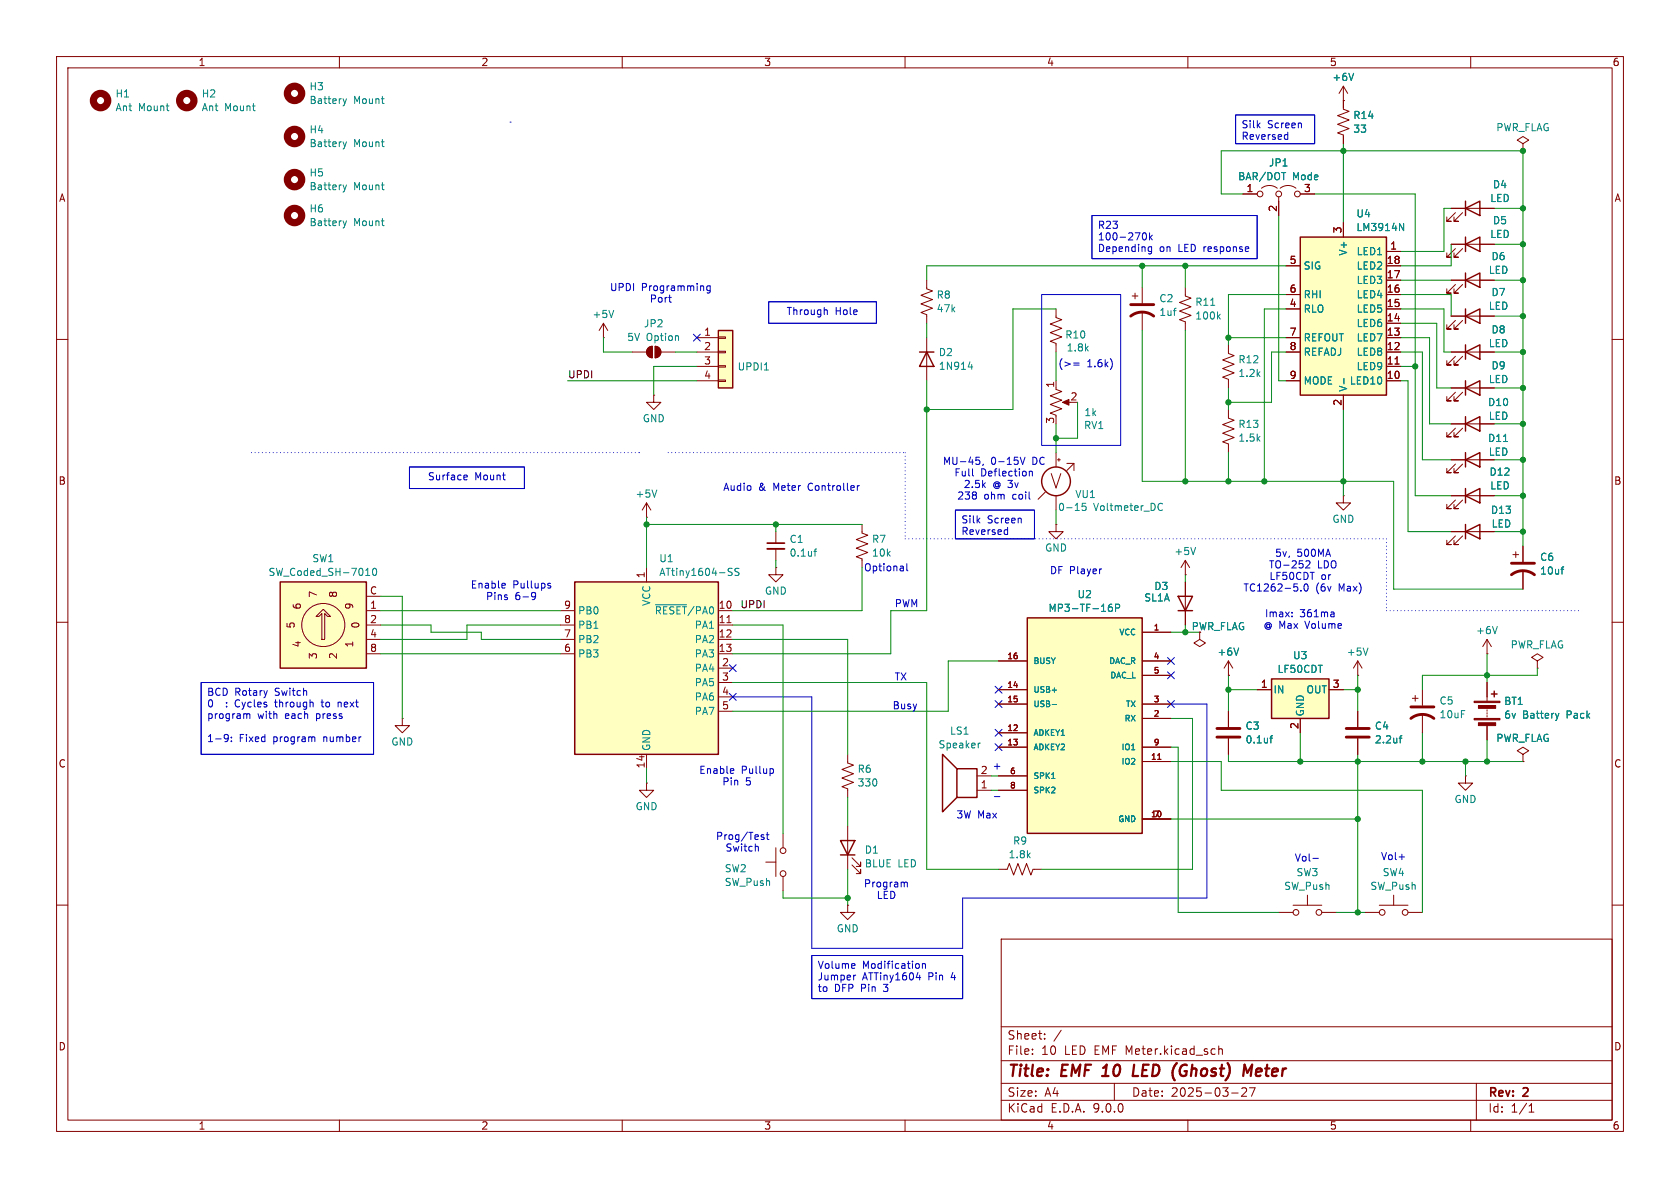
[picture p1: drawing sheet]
<svg xmlns="http://www.w3.org/2000/svg" width="297mm" height="210mm" viewBox="0 0 297 210" stroke-linecap="round" stroke-linejoin="round" font-family="sans-serif">
<g fill="none" stroke="#840000" stroke-width=".18">
<path d="M10 10h277v190h-277zM12 12h273v186h-273zM60 10v2M110 10v2M160 10v2M210 10v2M260 10v2M186.7 54.6v1.5l1 .4-2 .8 2 .7-2 .8 2 .8-2 .7 1 .4v1.5M10 60h2M186.7 68.8l1 .4-2 .8 2 .7-2 .8 2 .8-2 .7 1 .4v.3M186.7 67.3v1.3M188.2 71.1h1"/>
<path d="M285 60h2M267.5 98h1M268 97.5v1.1M269.2 96.5v2.8M10 110h2M240 119.4h.1M240 116.8l-.7 1.3M240 116.8l.8 1.3M240 116.8v2.6M269.2 100.8v3.3M285 110h2M10 160h2"/>
<path d="M177 166h108v32h-108zM285 160h2M60 198v2M110 198v2M160 198v2M177 194.5h108M177 191.5h108M177 187.5h108M177 181.5h108M182.5 186.3v.1M182.5 185.5v.1M184.7 183.6v.1"/>
<path d="M184.7 182.8v.1M187.6 182.1l-1.3 2M197 191.5v3M210 198v2M215.5 184.9v1.5M215.5 185.5l.2-.1 .3 .1 .1 .9M217.7 193.2h1.2M220.3 192.4v.5l-.8 .9h.9M220.9 192.3h1l-.7 1.5M260 198v2M261 191.5v6.5M270.3 196.6h.9"/>
<path d="M270.3 195.5l.4-.4v1.5"/>
</g>
<path d="M200.5 188.2l-.2 2h.9M208.1 187.9l-.1 .1M208.6 189.7l.2 .4 .3 .1M209.1 188.3l-.5 .8M220.5 189.6l.9-1.4-.3 2M222.4 188.9l-.3 .3-.1 .7 .3 .3h.3M223 189.4l-.9 .1" fill="none" stroke="#840000" stroke-width=".4"/>
<path d="M267.2 99.6h4.1M267.2 101.6a3.3 3.3 0 0 1 4.1 0" fill="none" stroke="#840000" stroke-width=".51"/>
<path d="M241.8 114.6l-.4 1.2M276 100.6h.4M276.4 100.2l-.2 .1" fill="none" stroke="#008484" stroke-width=".18"/>
<path d="M187.8 71.1l1.2-.5v1z" fill="#840000" stroke="#840000" stroke-width=".18"/>
<path d="M229.9 41.9h15.2v28h-15.2z" fill="#ffffc2"/>
<path d="M229.9 41.9h15.2v28h-15.2zM169.2 135.9h3.5v5.1h-3.5zM169.2 135.9l-2.6-2.5v10.1l2.6-2.5" fill="none" stroke="#840000" stroke-width=".25"/>
<g fill="none" stroke="#840000" stroke-width=".18">
<path d="M237.5 39.4v2.5M227.3 47h2.6M227.3 52.1h2.6M227.3 54.6h2.6M227.3 59.7h2.6M245.1 47h2.5M245.1 52.1h2.5M245.1 54.6h2.5M245.1 59.7h2.5M245.1 44.5h2.5M245.1 49.5h2.5M245.1 57.2h2.5"/>
<path d="M227.3 62.2h2.6M227.3 67.3h2.6M237.5 69.9v2.5M245.1 62.2h2.5M245.1 67.3h2.5M245.1 64.8h2.5M246.6 64.4h.7M172.7 139.7h2.6M172.7 137.2h2.6M176.5 153.7h1.6l.3-1 .8 2 .8-2 .7 2 .8-2 .7 2 .4-1h1.5"/>
</g>
<path d="M247.4 39.5l.7 1.3v-1.3M237.6 66.9v1M173.3 131.4l-.3 .1" fill="none" stroke="#008484" stroke-width=".18"/>
<path d="M127 58.4h2.5v10.2h-2.5z" fill="#ffffc2"/>
<path d="M259.1 36.8l2.5-1.2v2.5zM259.1 35.6v2.5M127 58.4h2.5v10.2h-2.5z" fill="none" stroke="#840000" stroke-width=".25"/>
<g fill="none" stroke="#840000" stroke-width=".18">
<path d="M237.5 17.8v1.5l1 .4-2 .7 2 .8-2 .8 2 .7-2 .8 1 .4v1.5M256.5 36.8h7.7M257.3 37.6l-1.5 1.5h.7h-.7v-.7M258.6 37.6l-1.6 1.5h.8h-.8v-.7M123.2 59.7h3.8M127 59.6h1.3v.2h-1.3zM200.2 52.3h1M200.7 51.8v1M201.9 50.8v2.8M201.9 55.1v3.3M123.2 62.2h3.8M123.2 64.8h3.8"/>
<path d="M123.2 67.3h3.8M127 62.1h1.3v.3h-1.3zM127 64.6h1.3v.3h-1.3zM127 67.2h1.3v.2h-1.3zM217.2 61v1.5l1 .4-2 .7 2 .8-2 .8 2 .7-2 .8 1 .4v1.5M217.2 125.7v2.8M217.2 130.6v2.8M240 125.7v2.8M240 130.6v2.8M246.4 158.2v1.8M241.3 161.3h2.5M243.8 160h5.1"/>
<path d="M248.9 161.3h2.6"/>
<circle cx="244.3" cy="161.3" r=".51"/>
<circle cx="248.4" cy="161.3" r=".51"/>
</g>
<path d="M60.6 39l.4 .9M61 39.9l-.2 .4M61.3 39l-.3 .9M207.4 54.9h.5M207.8 54.5h.1M135.1 65.4h.8M224.5 130.5h.5M225 130.1l-.3 .1v1.1M247.4 130.5h.4M247.8 130.1l-.3 .1v1.1" fill="none" stroke="#008484" stroke-width=".18"/>
<path d="M199.9 55.9a3.3 3.3 0 0 1 4.1 0M199.9 53.8h4.1M215.1 128.8h4.1M215.1 130.3h4.1M238 128.8h4.1M238 130.3h4.1" fill="none" stroke="#840000" stroke-width=".51"/>
<circle cx="52.1" cy="38.1" r="1.27" fill="none" stroke="#840000" stroke-width="1.3"/>
<path d="M224.8 120h10.1v7h-10.1z" fill="#ffffc2"/>
<path d="M259.1 68.6l2.5-1.3v2.6zM259.1 67.3v2.6M224.8 120h10.1v7h-10.1zM263.7 122.7h1M264.2 122.2v1M148.6 148.6h2.5l-1.2 2.5zM148.6 151.1h2.5" fill="none" stroke="#840000" stroke-width=".25"/>
<g fill="none" stroke="#840000" stroke-width=".18">
<path d="M237.5 17.8h.1M237.5 15.2l-.8 1.3M237.5 15.2l.8 1.3M237.5 15.2v2.6M219.7 34.3h2.5M223 33.3a2.26 2.26 0 0 1 2.8 0M226.1 34.8v3.3M226.3 33.3a2.26 2.26 0 0 1 2.8 0M229.9 34.3h2.5M106.7 59.7h.1M106.7 57.2l-.8 1.2M106.7 57.2l.7 1.2"/>
<path d="M106.7 57.2v2.5M209.5 50.8v1.5l1.1 .4-2.1 .8 2.1 .7-2.1 .8 2.1 .8-2.1 .7 1 .4v1.5M111.8 62.2h2.5M114.6 61.5l.7-.3v2a1.02 1.02 0 0 1-.9-.6 1.02 1.02 0 0 1 .2-1.1zM115.8 61.2a1.02 1.02 0 0 1 1 1 1.02 1.02 0 0 1-1 1zM116.8 62.2h2.6M256.5 68.6h7.7M257.3 69.3l-1.5 1.6h.7h-.7v-.8M258.6 69.3l-1.6 1.6h.8h-.8v-.8M152.4 92.7v1.5l1 .4-2 .8 2 .7-2 .8 2 .8-2 .7 1 .4v1.5M212.1 111.8v1.2l1 .7-1 .6-1-.6 1-.7M217.2 119.4h.1"/>
<path d="M217.2 116.8l-.8 1.3M217.2 116.8l.7 1.3M217.2 116.8v2.6M262.9 115.6h.1M262.9 113v2.6M262.9 113l-.8 1.3M262.9 113l.8 1.3M271.8 116.8l1-.6-1-.6-1 .6 1 .6v1.3M271.8 118.1h.1M149.9 133.4v1.5l1 .4-2.1 .7 2.1 .8-2.1 .7 2.1 .8-2.1 .8 1.1 .3v1.6M222.2 121.9h2.6M229.9 127v2.5"/>
<path d="M234.9 121.9h2.6M249.7 123.4h1M250.2 122.9v1.1M251.5 121.9v2.8M251.5 126.2v3.3M259.1 137.2v1.2h1.2l-1.2 1.3-1.3-1.3h1.3M259.1 137.2h.1M262.9 120.7v3.3M262.9 125.5v.2M262.9 126v.2M262.9 126.5v.2M262.9 128.3v2.5"/>
<path d="M269.2 133.4l1.1-.7-1.1-.6-1 .6 1 .7v1.2M269.2 134.6h.1M149.9 146.1v7.6M150.6 152.9l1.5 1.5v-.7v.7h-.7M150.6 151.6l1.5 1.6v-.8v.8h-.7M231.1 158.2v1.8M149.9 160v1.3h1.2l-1.2 1.3-1.3-1.3h1.3M149.9 160h.1M226.1 161.3h2.5M228.6 160h5.1M233.7 161.3h2.5"/>
<circle cx="222.8" cy="34.3" r=".51"/>
<circle cx="226.1" cy="34.3" r=".51"/>
<circle cx="229.4" cy="34.3" r=".51"/>
<circle cx="229.1" cy="161.3" r=".51"/>
<circle cx="233.2" cy="161.3" r=".51"/>
</g>
<path d="M239.3 13l-.4 1.2M60.6 32.7l.4 .8M61 33.5l-.2 .4M61.3 32.7l-.3 .8M226.6 30.5h.7M108.5 54.9l-.4 1.2M214 54h.8M215.4 55.9l.3 .5M215.7 55.6l-.5 .4M219 114.6l-.4 1.2M264.7 110.7l-.4 1.3M275.6 126.1l-.3 .9" fill="none" stroke="#008484" stroke-width=".18"/>
<circle cx="52.1" cy="31.7" r="1.27" fill="none" stroke="#840000" stroke-width="1.3"/>
<g fill="#840000" stroke="#840000" stroke-width=".18">
<path d="M114.6 61.5l.7-.3v2a1.02 1.02 0 0 1-.9-.6 1.02 1.02 0 0 1 .2-1.1z"/>
<path d="M115.8 61.2a1.02 1.02 0 0 1 1 1 1.02 1.02 0 0 1-1 1z"/>
<path d="M260.6 124h4.6v.2h-4.6z"/>
<path d="M260.6 127h4.6v.3h-4.6z"/>
<path d="M261.4 124.7h3v.5h-3z"/>
<path d="M261.4 127.8h3v.5h-3z"/>
</g>
<path d="M249.4 127a3.3 3.3 0 0 1 4.1 0M249.4 125h4.1" fill="none" stroke="#840000" stroke-width=".51"/>
<path d="M181.6 109.2h20.3v38.1h-20.3z" fill="#ffffc2"/>
<g fill="none" stroke="#840000" stroke-width=".25">
<path d="M259.1 55.9l2.5-1.3v2.6zM259.1 49.5l2.5-1.2v2.5zM259.1 43.2l2.5-1.3v2.6zM259.1 41.9v2.6M259.1 48.3v2.5M259.1 54.6v2.6M162.6 62.2h2.5M163.8 62.2l1.3 2.6h-2.5zM259.1 62.2l2.5-1.2v2.5zM259.1 74.9l2.5-1.2v2.5zM259.1 61v2.5M259.1 73.7v2.5"/>
<path d="M259.1 94l2.5-1.3v2.6zM259.1 87.6l2.5-1.2v2.5zM259.1 81.3l2.5-1.3v2.6zM259.1 80v2.6M259.1 86.4v2.5M259.1 92.7v2.6M181.6 109.2h20.3v38.1h-20.3zM208.3 105.4h2.5l-1.3 2.6zM208.3 108h2.5"/>
<circle cx="186.7" cy="85.1" r="2.54"/>
</g>
<g fill="none" stroke="#840000" stroke-width=".18">
<path d="M269.2 25.4l1.1-.6-1.1-.7-1 .7 1 .6v1.3M269.2 26.7h.1M163.8 49.5v1.6l1 .3-2 .8 2 .8-2 .7 2 .8-2 .7 1 .4v1.6M163.8 59.7v7.6M256.5 55.9h7.7M256.5 49.5h7.7M256.5 43.2h7.7M257.3 56.6l-1.5 1.6h.7h-.7v-.8M257.3 50.3l-1.5 1.5h.7h-.7v-.7M257.3 43.9l-1.5 1.6h.7h-.7v-.8M258.6 56.6l-1.6 1.6h.8h-.8v-.8M258.6 50.3l-1.6 1.5h.8h-.8v-.7"/>
<path d="M258.6 43.9l-1.6 1.6h.8h-.8v-.8M217.2 72.4v1.5l1 .4-2 .8 2 .7-2 .8 2 .7-2 .8 1 .4v1.5M256.5 62.2h7.7M256.5 74.9h7.7M257.3 63l-1.5 1.5h.7h-.7v-.7M257.3 75.7l-1.5 1.5h.7h-.7v-.7M258.6 63l-1.6 1.5h.8h-.8v-.7M258.6 75.7l-1.6 1.5h.8h-.8v-.7M137.2 94v2M137.2 97v2.1M184.8 87l-1.3 1.3M186.7 92.7v1.3h1.3l-1.3 1.3-1.3-1.3h1.3"/>
<path d="M186.7 92.7h.1M186.7 80v2.6M186.7 87.6v2.6M186.9 81.3h.6M187.2 81v.5M188.6 81.9h1.3v1.3M189.9 81.9l-1.3 1.3M209.5 99.1v2.5M209.5 99.1l-.7 1.2M209.5 99.1l.8 1.2M237.5 87.6v1.3h1.3l-1.3 1.3-1.3-1.3h1.3M237.5 87.6h.1"/>
<path d="M256.5 81.3h7.7M256.5 94h7.7M256.5 87.6h7.7M257.3 94.7l-1.5 1.6h.7h-.7v-.8M257.3 88.4l-1.5 1.5h.7h-.7v-.7M257.3 82l-1.5 1.6h.7h-.7v-.8M258.6 94.7l-1.6 1.6h.8h-.8v-.8M258.6 88.4l-1.6 1.5h.8h-.8v-.7M258.6 82l-1.6 1.6h.8h-.8v-.8M137.2 100.3v1.3h1.2l-1.2 1.3-1.3-1.3h1.3M137.2 100.3h.1M176.5 116.8h5.1"/>
<path d="M201.9 116.8h5.1M201.9 111.8h5.1M201.9 119.4h5.1M209.5 101.6h.1M209.5 102.9v7.6M114.3 138.4v1.3h1.3l-1.3 1.3-1.3-1.3h1.3M114.3 138.4h.1M176.5 121.9h5.1M176.5 124.5h5.1M176.5 129.5h5.1M176.5 132.1h5.1M176.5 137.2h5.1"/>
<path d="M176.5 139.7h5.1M201.9 124.5h5.1M201.9 132.1h5.1M201.9 127h5.1M201.9 134.6h5.1M204.7 134.2h.5M135.4 152.4h1.8M137.2 149.9v5M138.4 147.3v2.6M138.4 154.9v2.6M201.9 144.8h5.1"/>
<circle cx="138.4" cy="154.4" r=".51"/>
<circle cx="138.4" cy="150.4" r=".51"/>
</g>
<g fill="none" stroke="#008484" stroke-width=".18">
<path d="M171.2 64.9h.8M171.8 64.4v.9M265.8 78h.7M143.9 97.5h.5M144.4 97l-.3 .2v1.1M192 89h-.7v.6l.2-.1h.4l.1 .2v.4l-.2 .1-.5-.1M205 89h.3l.2 .1M205.5 90.1l-.2 .1h-.3M211.4 96.8l-.5 1.2M196.5 106.8l-.3 .1a.86 .86 0 0 0 0 1.2l.4-.1 .1-.5-.3-.2-.3 .1-.2 .1M197.2 107.5l.6-.1 .1-.2v-.3l-.7-.1v1.3M185.9 137.6h.6"/>
<path d="M186 124.5h.8"/>
</g>
<path d="M135.6 96h3.1" fill="none" stroke="#840000" stroke-width=".3"/>
<path d="M135.6 97h3.1" fill="none" stroke="#840000" stroke-width=".33"/>
<path d="M49.5 102.9h15.3v15.2h-15.3z" fill="#ffffc2"/>
<g fill="none" stroke="#840000" stroke-width=".18">
<path d="M55.9 109l1.2-1.3 1.3 1.3h-.5l-.5-.5v4.5h-.5v-4.5l-.5 .5zM64.8 105.4h2.5M64.8 108h2.5M64.8 110.5h2.5M64.8 113h2.5M64.8 115.6h2.5M71.1 127v1.3h1.3l-1.3 1.2-1.3-1.2h1.3M71.1 127h.1"/>
<circle cx="57.1" cy="110.5" r="3.8"/>
</g>
<path d="M49.5 102.9h15.3v15.2h-15.3z" fill="none" stroke="#840000" stroke-width=".25"/>
<path d="M64.6 101.7h.8M64.9 100.6l.1-.1v1.2M66 100.5h.2a.68 .68 0 0 1 .4 .6 .68 .68 0 0 1-.4 .6 .84 .84 0 0 1-.2-1.2z" fill="none" stroke="#008484" stroke-width=".18"/>
<path d="M101.6 102.9h25.4v30.5h-25.4z" fill="#ffffc2"/>
<path d="M101.6 102.9h25.4v30.5h-25.4z" fill="none" stroke="#840000" stroke-width=".25"/>
<g fill="none" stroke="#840000" stroke-width=".18">
<path d="M237.5 17.8h.1M237.5 17.8v1.3M219.7 34.3h2.5M226.1 35.6v2.5M229.9 34.3h2.5M237.5 24.1v1.3M237.5 39.4v2.5M256.5 36.8h2.6M261.6 36.8h2.6M227.3 47h2.6M227.3 52.1h2.6M227.3 54.6h2.6"/>
<path d="M227.3 59.7h2.6M245.1 49.5h2.5M245.1 47h2.5M245.1 52.1h2.5M245.1 54.6h2.5M245.1 59.7h2.5M245.1 44.5h2.5M245.1 57.2h2.5M256.5 55.9h2.6M256.5 49.5h2.6M256.5 43.2h2.6M261.6 55.9h2.6"/>
<path d="M261.6 49.5h2.6M261.6 43.2h2.6M115.6 69.9v1.2h1.2l-1.2 1.3-1.3-1.3h1.3M115.6 69.9h.1M227.3 62.2h2.6M227.3 67.3h2.6M237.5 69.9v2.5M245.1 62.2h2.5M245.1 67.3h2.5M245.1 64.8h2.5M246.6 64.4h.7M256.5 68.6h2.6"/>
<path d="M256.5 74.9h2.6M256.5 62.2h2.6M261.6 68.6h2.6M261.6 74.9h2.6M261.6 62.2h2.6M114.3 91.4h.1M114.3 88.9v2.5M114.3 88.9l-.8 1.3M114.3 88.9l.8 1.3M256.5 94h2.6M256.5 87.6h2.6M256.5 81.3h2.6"/>
<path d="M261.6 94h2.6M261.6 87.6h2.6M261.6 81.3h2.6M269.2 96.5v2.8M99.1 108h2.5M99.1 110.5h2.5M99.1 113h2.5M99.1 115.6h2.5M114.3 100.3v2.6M127 108h2.5M127 110.5h2.5M127 113h2.5"/>
<path d="M127 115.6h2.5M127 118.1h2.5M128.5 110.1h.7M176.5 116.8h5.1M201.9 116.8h5.1M201.9 111.8h5.1M201.9 119.4h5.1M209.5 102.9v2.5M209.5 108v2.5M217.2 119.4h.1M269.2 100.8v3.3M114.3 133.4v2.5"/>
<path d="M127 120.7h2.5M127 123.2h2.5M127 125.7h2.5M176.5 121.9h5.1M176.5 124.5h5.1M176.5 129.5h5.1M176.5 132.1h5.1M176.5 137.2h5.1M176.5 139.7h5.1M201.9 124.5h5.1M201.9 132.1h5.1M201.9 127h5.1"/>
<path d="M201.9 134.6h5.1M204.7 134.2h.5M217.2 125.7v2.8M217.2 130.6v2.8M222.2 121.9h2.6M229.9 127v2.5M234.9 121.9h2.6M240 125.7v2.8M240 130.6v2.8M262.9 120.7v2.5M262.9 128.3v2.5M269.2 134.6h.1"/>
<path d="M201.9 144.8h5.1"/>
</g>
<g fill="none" stroke="#008484" stroke-width=".18">
<path d="M60.6 17.5l.4 .8M61 18.3l-.2 .4M61.3 17.5l-.3 .8M239.3 13l-.4 1.2M60.6 25.1l.4 .8M61 25.9l-.2 .4M61.3 25.1l-.3 .8M226.6 30.5h.7M247.4 39.5l.7 1.3v-1.3M237.6 66.9v1M265.8 78h.7M116.1 86.6l-.4 1.3"/>
<path d="M115.9 106.9h5.5M128.8 101l.5 .2 .1 .3-.2 .2h-.5M128.8 100.5h.6M130.6 100.5h-.4l-.2 .1v.3l.5 .3 .1 .3-.2 .2h-.5M196.5 106.8l-.3 .1a.86 .86 0 0 0 0 1.2l.4-.1 .1-.5-.3-.2-.3 .1-.2 .1M197.2 107.5l.6-.1 .1-.2v-.3l-.7-.1v1.3M219 114.6l-.4 1.2M276 100.6h.4M276.4 100.2l-.2 .1M185.9 137.6h.6M186 124.5h.8M224.5 130.5h.5"/>
<path d="M225 130.1l-.3 .1v1.1M247.4 130.5h.4M247.8 130.1l-.3 .1v1.1M275.6 126.1l-.3 .9"/>
</g>
<g fill="none" stroke="#840000" stroke-width="1.3">
<circle cx="17.8" cy="17.8" r="1.27"/>
<circle cx="33" cy="17.8" r="1.27"/>
<circle cx="52.1" cy="16.5" r="1.27"/>
<circle cx="52.1" cy="24.1" r="1.27"/>
</g>
<path d="M44.4 80h68.6M113 80h.1M118.1 80h41.9M160 80v15.3M160 95.3h85.1M245.1 95.3v12.7M245.1 108h34.3" fill="none" stroke="#0000c2" stroke-width=".18" stroke-dasharray="0 .6"/>
<g fill="none" stroke="#0000c2" stroke-width=".18">
<path d="M90.2 21.6h.1M193 38.1h29.2v7.6h-29.2zM218.4 20.3h14v5.1h-14zM227.3 23.8l.4 .1M227.7 23.4v1.2M227.7 24.6h-.4M118.6 53.4h.1M125.5 50.5v1.1l-.2 .2-.3-.1M125.5 50.6l-.3-.1-.3 .3 .2 .5h.4M135.9 53.3h19v3.9h-19zM145.9 54.8l.4 .1v.7M184.1 52.1h14v26.6h-14z"/>
<path d="M202 41.6l.1-.3 .2-.2a.68 .68 0 0 1 .4 .7 .68 .68 0 0 1-.4 .6l-.2-.1-.1-.4M203 44.3l.2 .2 .4-.1M203.2 41.1v1.3M203.3 41.9l.4 .5M203.6 43.6v1l-.3 .3-.3-.1M203.6 43.7l-.4-.1-.2 .1M203.7 41.6l-.5 .5M189.8 64.2h1M189.8 64.5h1M196.5 63.8l.2 .4-.2 .8M72.4 82.6h20.3v3.8h-20.3zM82.2 84h.3l.1 .3-.6 .1"/>
<path d="M82.5 84.8h-.3M151.6 85.8v.9M151.9 85.8l-.3 .3M160.3 99.6v1.1l.2 .2M168.9 90.2h14v5.1h-14zM171.9 84l.2 .1M172.6 80.8h.6M172.7 81.3h.3l.2 .3v.4l-.5 .1M173.8 82l-.1 .3M177.8 93.6l.3 .1M178.1 93.2v1.3M178.1 94.4l-.3 .1"/>
<path d="M180.4 80.8l.4 1.3 .4-1.3M182 83.3v.8M182 83.4l.1-.1 .4 .1v.7M231.5 99.3v.4l-.7 .7h.8M89.2 103.1l.1 .3-.6 .1M89.3 103.9l-.1 .1M94.7 105a.84 .84 0 0 1-.4 1h-.2M94.7 105.3l-.3 .2h-.3M96.9 103.5l.5 .2-.1 .2-.3 .1M96.9 103.2h.4M194.6 100.6h.2M228.4 108.9v.1"/>
<path d="M228.4 108.2v.2M230 104.4v.1M230.7 103.3a.69 .69 0 0 0 .3 1.2l.1-.1 .2-.4-.2-.7M235.7 108.2l.2 .2v.6M235.9 109h-.2M235.9 108.5l-.2 .1M35.6 120.7h30.4v12.7h-30.4zM39.9 129.8l.4 .2a.84 .84 0 0 1-.3 1.1M40.4 130.4l-.3 .2h-.2M40.9 131v.1M40.9 130.3v.1M43.6 126.3v.7"/>
<path d="M44.2 126.3v.7M55.5 130.3l.2 .1v.7M56.8 124.1h.4M56.9 123.7l.1 1.2M59.8 124.1v.9M60.1 124.1l-.3 .1M129.5 123.2h14v44.4h26.7v-8.8h43.2v-34.3h-6.4M129.5 135.9l.2 .3-.6 .1M129.7 136.7h-.2M136.5 135.9l.2 .2v.4l-.2 .2M134 149.7l.1 .7M134.6 147.9l.5 .3-.1 .1-.3 .1"/>
<path d="M134.6 147.6h.4M135.5 147.6h.4M135.6 147.1v1.1l.3 .2M159.9 156.1l.1-.2 .3 .1 .1 .8M175.8 140.8h1M232.1 151.7h1M247.3 151.5h1M143.5 168.9h26.7v7.6h-26.7zM151 170.3l.2 .3-.7 .2M151.1 171.1l-.1 .1M151.3 172.4l-.3 .1M162 172.8h.8"/>
<path d="M162.4 170.4l.1 .2-.1 .5M162.6 172.4v.8M163.1 170.5l.1-.2 .4 .1v.8M163.1 170.3v.9"/>
</g>
<g fill="none" stroke="#008400" stroke-width=".18">
<path d="M219.7 34.3h-3.8v-7.6h53.3v69.8M226.1 38.1v29.2h1.2M232.4 34.3h17.8v53.3h6.3M237.5 25.4v14M256.5 36.8h-1.2v7.7h-7.7M264.2 36.8h5M106.7 59.7v2.5h5.1M163.8 57.2v2.5M186.7 54.6h-7.6v17.8h-15.3M201.9 58.4v26.7h44.5v19h22.8M201.9 47v3.8M209.5 47v3.8"/>
<path d="M209.5 58.4v26.7M217.2 59.7h10.1M227.3 52.1h-10.1v8.9M227.3 47h-63.5v2.5M227.3 54.6h-3.8v30.5M247.6 59.7h5.1v15.2h3.8M247.6 54.6h7.7v7.6h1.2M247.6 52.1h8.9v3.8M247.6 49.5h8.9M247.6 57.2h6.4v11.4h2.5M256.5 43.2v3.8h-8.9M264.2 55.9h5"/>
<path d="M264.2 43.2h5M264.2 49.5h5M100.3 67.3h22.9M119.4 62.2h3.8M123.2 64.8h-7.6v5.1M163.8 67.3v40.7h-6.3v7.6h-28M186.7 62.2v5.1M186.7 74.9v5.1M190.5 71.1v6.4h-3.8M217.2 68.6v3.8M227.3 62.2h-2.5v8.9h-7.6M237.5 72.4v15.2"/>
<path d="M247.6 67.3h1.3v26.7h7.6M247.6 62.2h3.9v19.1h5M247.6 64.8h2.6M264.2 74.9h5M264.2 62.2h5M264.2 68.6h5M114.3 92.7h38.1M114.3 91.4v8.9M137.2 92.7v1.3M137.2 99.1v1.2M186.7 90.2v2.5M217.2 80v5.1"/>
<path d="M264.2 94h5M264.2 87.6h5M264.2 81.3h5M67.3 110.5h8.9v1.3h8.9v1.2h14M67.3 108h31.8M67.3 105.4h3.8v21.6M67.3 115.6h31.8M99.1 110.5h-16.6v2.5h-15.2M129.5 113h20.4v20.4M129.5 110.5h8.9v36.8M152.4 100.3v7.7h-22.9M176.5 116.8h-8.9v8.9h-38.1"/>
<path d="M207 111.8h5.1M209.5 101.6v1.3M209.5 110.5v1.3M217.2 119.4v6.3M240 119.4v6.3M262.9 115.6v5.1M271.8 118.1v1.3h-20.3v2.5M114.3 135.9v2.5M129.5 120.7h34.3v33h12.7M175.3 139.7h1.2M175.3 137.2h1.2M207 134.6h8.9v5.1h35.6v21.6"/>
<path d="M207 132.1h1.3v29.2h17.8M207 127h3.8v26.7h-26.7M217.2 133.4v1.2h52M217.2 121.9h5M229.9 129.5v5.1M237.5 121.9h2.5M240 133.4v27.9M251.5 129.5v5.1M259.1 134.6v2.6M262.9 130.8v3.8M138.4 157.5v1.3h11.5M149.9 141v5.1"/>
<path d="M149.9 153.7v6.3M207 144.8h33M236.2 161.3h5.1"/>
</g>
<g fill="none" stroke="#000084" stroke-width=".18">
<path d="M122.6 59.1l1.2 1.2M123.8 59.1l-1.2 1.2M128.9 117.5l1.2 1.2M130.1 117.5l-1.2 1.2M206.4 116.2l1.2 1.2M206.4 118.8l1.2 1.2M207.6 116.2l-1.2 1.2M207.6 118.8l-1.2 1.2M128.9 122.6l1.2 1.2M130.1 122.6l-1.2 1.2M175.9 128.9l1.2 1.2M175.9 131.5l1.2 1.2"/>
<path d="M175.9 121.3l1.2 1.2M175.9 123.9l1.2 1.2M177.1 128.9l-1.2 1.2M177.1 131.5l-1.2 1.2M177.1 121.3l-1.2 1.2M177.1 123.9l-1.2 1.2M206.4 123.9l1.2 1.2M207.6 123.9l-1.2 1.2"/>
</g>
<g fill="#008400" stroke="#008400" stroke-width=".18">
<circle cx="240" cy="121.9" r=".46"/>
<circle cx="251.5" cy="134.6" r=".46"/>
<circle cx="240" cy="134.6" r=".46"/>
<circle cx="262.9" cy="119.4" r=".46"/>
<circle cx="240" cy="161.3" r=".46"/>
<circle cx="259.1" cy="134.6" r=".46"/>
<circle cx="262.9" cy="134.6" r=".46"/>
<circle cx="269.2" cy="68.6" r=".46"/>
<circle cx="269.2" cy="94" r=".46"/>
<circle cx="269.2" cy="74.9" r=".46"/>
<circle cx="269.2" cy="87.6" r=".46"/>
<circle cx="269.2" cy="81.3" r=".46"/>
<circle cx="237.5" cy="85.1" r=".46"/>
<circle cx="250.2" cy="64.8" r=".46"/>
<circle cx="229.9" cy="134.6" r=".46"/>
<circle cx="240" cy="144.8" r=".46"/>
<circle cx="269.2" cy="36.8" r=".46"/>
<circle cx="269.2" cy="43.2" r=".46"/>
<circle cx="269.2" cy="49.5" r=".46"/>
<circle cx="269.2" cy="26.7" r=".46"/>
<circle cx="269.2" cy="62.2" r=".46"/>
<circle cx="269.2" cy="55.9" r=".46"/>
<circle cx="237.5" cy="26.7" r=".46"/>
<circle cx="217.2" cy="121.9" r=".46"/>
<circle cx="209.5" cy="111.8" r=".46"/>
<circle cx="223.5" cy="85.1" r=".46"/>
<circle cx="201.9" cy="47" r=".46"/>
<circle cx="209.5" cy="47" r=".46"/>
<circle cx="217.2" cy="59.7" r=".46"/>
<circle cx="163.8" cy="72.4" r=".46"/>
<circle cx="137.2" cy="92.7" r=".46"/>
<circle cx="186.7" cy="77.5" r=".46"/>
<circle cx="209.5" cy="85.1" r=".46"/>
<circle cx="217.2" cy="85.1" r=".46"/>
<circle cx="217.2" cy="71.1" r=".46"/>
<circle cx="114.3" cy="92.7" r=".46"/>
<circle cx="149.9" cy="158.8" r=".46"/>
</g>
<text font-size="3.5" fill="#840000" x="185.6" y="86.6">V</text>
<g font-size="2.8" fill="#840000">
<text x="178" y="190.9">Title:</text>
<text x="187.7" y="190.9">EMF 10</text>
<text x="201.9" y="190.9">LED</text>
<text x="209.7" y="190.9">(Ghost)</text>
<text x="223" y="190.9">Meter</text>
</g>
<g font-size="2.1" fill="#840000">
<text x="178" y="184">Sheet:</text>
<text x="178" y="186.7">File:</text>
<text x="184.1" y="186.7">10</text>
<text x="188.2" y="186.7">LED EMF Meter.kicad_sch</text>
<text x="178" y="196.9">KiCad</text>
<text x="178" y="194.1">Size:</text>
<text x="184.7" y="194.1">A4</text>
<text x="185.7" y="196.9">E.D.A.</text>
<text x="193.3" y="196.9">9.0.0</text>
<text x="200" y="194.1">Date:</text>
<text x="207" y="194.1">2025-03-27</text>
<text x="263" y="194.3">Rev:</text>
<text x="263" y="196.9">Id:</text>
<text x="267.1" y="196.9">1/1</text>
<text x="269.4" y="194.3">2</text>
</g>
<g font-size="1.8" fill="#840000">
<text x="35" y="11.9">1</text>
<text x="85" y="11.9">2</text>
<text x="135" y="11.9">3</text>
<text x="185" y="11.9">4</text>
<text x="235" y="11.9">5</text>
<text x="285" y="11.9">6</text>
<text x="10.3" y="35.9">A</text>
<text x="220.3" y="34">1</text>
<text x="230.4" y="34">3</text>
<text x="285.3" y="35.9">A</text>
<text x="225.8" y="37.5" transform="rotate(-90 225.8 37.5)">2</text>
<text x="237.2" y="41.3" transform="rotate(-90 237.2 41.3)">3</text>
<text x="227.9" y="46.7">5</text>
<text x="245.1" y="46.7">18</text>
<text x="245.7" y="44.2">1</text>
<text x="227.9" y="51.8">6</text>
<text x="245.1" y="49.3">17</text>
<text x="245.1" y="51.8">16</text>
<text x="124.4" y="59.4">1</text>
<text x="227.9" y="54.4">4</text>
<text x="227.9" y="59.4">7</text>
<text x="245.1" y="54.4">15</text>
<text x="245.1" y="56.9">14</text>
<text x="245.1" y="59.4">13</text>
<text x="124.4" y="62">2</text>
<text x="124.4" y="64.5">3</text>
<text x="227.9" y="62">8</text>
<text x="245.1" y="62">12</text>
<text x="245.1" y="64.5">11</text>
<text x="124.4" y="67.1">4</text>
<text x="186.4" y="68.7" transform="rotate(-90 186.4 68.7)">1</text>
<text x="189.2" y="70.9">2</text>
<text x="227.9" y="67.1">9</text>
<text x="237.2" y="71.8" transform="rotate(-90 237.2 71.8)">2</text>
<text x="245.1" y="67.1">10</text>
<text x="186.4" y="75" transform="rotate(-90 186.4 75)">3</text>
<text x="10.3" y="85.9">B</text>
<text x="285.3" y="85.9">B</text>
<text x="53.4" y="107.8" transform="rotate(-90 53.4 107.8)">6</text>
<text x="56.2" y="105.8" transform="rotate(-90 56.2 105.8)">7</text>
<text x="59.8" y="105.8" transform="rotate(-90 59.8 105.8)">8</text>
<text x="62.6" y="107.8" transform="rotate(-90 62.6 107.8)">9</text>
<text x="65.3" y="105.2">C</text>
<text x="65.3" y="107.7">1</text>
<text x="99.6" y="107.7">9</text>
<text x="114" y="102.3" transform="rotate(-90 114 102.3)">1</text>
<text x="127" y="107.7">10</text>
<text x="52.3" y="111.2" transform="rotate(-90 52.3 111.2)">5</text>
<text x="63.7" y="111.2" transform="rotate(-90 63.7 111.2)">0</text>
<text x="65.3" y="110.2">2</text>
<text x="65.3" y="112.8">4</text>
<text x="99.6" y="110.2">8</text>
<text x="99.6" y="112.8">7</text>
<text x="127" y="110.2">11</text>
<text x="127" y="112.8">12</text>
<text x="210.6" y="111.6">PWR_FLAG</text>
<text x="53.4" y="114.5" transform="rotate(-90 53.4 114.5)">4</text>
<text x="56.2" y="116.6" transform="rotate(-90 56.2 116.6)">3</text>
<text x="59.8" y="116.6" transform="rotate(-90 59.8 116.6)">2</text>
<text x="62.6" y="114.5" transform="rotate(-90 62.6 114.5)">1</text>
<text x="65.3" y="115.3">8</text>
<text x="99.6" y="115.3">6</text>
<text x="127" y="115.3">13</text>
<text x="127.6" y="117.9">2</text>
<text x="127.6" y="120.4">3</text>
<text x="127.6" y="122.9">4</text>
<text x="127.6" y="125.5">5</text>
<text x="222.8" y="121.7">1</text>
<text x="235.5" y="121.7">3</text>
<text x="229.6" y="129" transform="rotate(-90 229.6 129)">2</text>
<text x="10.3" y="135.9">C</text>
<text x="114" y="135.9" transform="rotate(-90 114 135.9)">14</text>
<text x="173.3" y="136.9">2</text>
<text x="285.3" y="135.9">C</text>
<text x="173.3" y="139.4">1</text>
<text x="10.3" y="185.9">D</text>
<text x="285.3" y="185.9">D</text>
<text x="35" y="199.9">1</text>
<text x="85" y="199.9">2</text>
<text x="135" y="199.9">3</text>
<text x="185" y="199.9">4</text>
<text x="235" y="199.9">5</text>
<text x="285" y="199.9">6</text>
</g>
<g font-size="1.8" fill="#008484">
<text x="20.3" y="17.4">H1</text>
<text x="35.6" y="17.4">H2</text>
<text x="54.6" y="16.2">H3</text>
<text x="235.5" y="14.5">+6V</text>
<text x="20.3" y="19.9">Ant</text>
<text x="24.5" y="19.9">Mount</text>
<text x="35.6" y="19.9">Ant</text>
<text x="39.7" y="19.9">Mount</text>
<text x="54.6" y="18.6">Battery</text>
<text x="54.6" y="23.8">H4</text>
<text x="62.5" y="18.6">Mount</text>
<text x="239.2" y="21.2">R14</text>
<text x="239.2" y="23.7">33</text>
<text x="264.4" y="23.4">PWR_FLAG</text>
<text x="54.6" y="26.2">Battery</text>
<text x="62.5" y="26.2">Mount</text>
<text x="224.2" y="29.6">JP1</text>
<text x="54.6" y="33.8">Battery</text>
<text x="54.6" y="31.4">H5</text>
<text x="62.5" y="33.8">Mount</text>
<text x="218.8" y="32.1">BAR/DOT</text>
<text x="228.5" y="32.1">Mode</text>
<text x="263.4" y="35.9">LED</text>
<text x="263.8" y="33.5">D4</text>
<text x="54.6" y="40.2">Battery</text>
<text x="54.6" y="37.8">H6</text>
<text x="62.5" y="40.2">Mount</text>
<text x="239.7" y="38.6">U4</text>
<text x="239.7" y="41.1">LM3914N</text>
<text x="263.8" y="39.8">D5</text>
<text x="230.4" y="47.9">SIG</text>
<text x="238.4" y="45.3" transform="rotate(-90 238.4 45.3)">V+</text>
<text x="239.7" y="45.3">LED1</text>
<text x="239.7" y="47.9">LED2</text>
<text x="263.4" y="42.3">LED</text>
<text x="263.6" y="46.2">D6</text>
<text x="165.5" y="53">R8</text>
<text x="204.9" y="53.6">C2</text>
<text x="230.4" y="52.9">RHI</text>
<text x="239.7" y="50.4">LED3</text>
<text x="239.7" y="52.9">LED4</text>
<text x="263.1" y="48.6">LED</text>
<text x="263.6" y="52.5">D7</text>
<text x="104.6" y="56.4">+5V</text>
<text x="113.7" y="58.1">JP2</text>
<text x="165.5" y="55.4">47k</text>
<text x="204.9" y="56.1">1uf</text>
<text x="211.2" y="54.3">R11</text>
<text x="211.2" y="56.7">100k</text>
<text x="230.4" y="55.5">RLO</text>
<text x="239.7" y="55.5">LED5</text>
<text x="239.7" y="58">LED6</text>
<text x="263.1" y="55">LED</text>
<text x="263.6" y="59.1">D8</text>
<text x="110.8" y="60.5">5V</text>
<text x="114.3" y="60.5">Option</text>
<text x="130.3" y="65.7">UPDI1</text>
<text x="165.9" y="63.2">D2</text>
<text x="165.9" y="65.6">1N914</text>
<text x="188.2" y="60">R10</text>
<text x="188.5" y="62.3">1.8k</text>
<text x="218.8" y="64.4">R12</text>
<text x="230.4" y="60.6">REFOUT</text>
<text x="230.4" y="63.1">REFADJ</text>
<text x="239.7" y="60.6">LED7</text>
<text x="239.7" y="63.1">LED8</text>
<text x="239.7" y="65.6">LED9</text>
<text x="263.1" y="61.6">LED</text>
<text x="263.6" y="65.5">D9</text>
<text x="218.8" y="66.8">1.2k</text>
<text x="230.4" y="68.2">MODE</text>
<text x="238.4" y="69.3" transform="rotate(-90 238.4 69.3)">V-</text>
<text x="238.5" y="68.2">LED10</text>
<text x="263" y="72">D10</text>
<text x="263.1" y="67.9">LED</text>
<text x="113.5" y="74.8">GND</text>
<text x="191.5" y="76">RV1</text>
<text x="191.6" y="73.8">1k</text>
<text x="218.8" y="75.9">R13</text>
<text x="263.1" y="74.4">LED</text>
<text x="218.8" y="78.3">1.5k</text>
<text x="263" y="78.3">D11</text>
<text x="263.1" y="80.8">LED</text>
<text x="112.3" y="88.2">+5V</text>
<text x="190" y="88.2">VU1</text>
<text x="263.2" y="84.3">D12</text>
<text x="263.4" y="86.7">LED</text>
<text x="187" y="90.5">0-15</text>
<text x="193.3" y="90.5">Voltmeter_DC</text>
<text x="235.5" y="92.6">GND</text>
<text x="263.5" y="91">D13</text>
<text x="263.6" y="93.5">LED</text>
<text x="55.1" y="99.6">SW1</text>
<text x="116.5" y="99.6">U1</text>
<text x="139.5" y="96.2">C1</text>
<text x="139.5" y="98.6">0.1uf</text>
<text x="154.1" y="96.2">R7</text>
<text x="154.1" y="98.6">10k</text>
<text x="184.7" y="97.7">GND</text>
<text x="207.5" y="98.3">+5V</text>
<text x="272.2" y="99.3">C6</text>
<text x="272.2" y="101.8">10uf</text>
<text x="47.4" y="102">SW_Coded_SH-7010</text>
<text x="115.2" y="107.2" transform="rotate(-90 115.2 107.2)">VCC</text>
<text x="116.5" y="102">ATtiny1604-SS</text>
<text x="135.1" y="105.3">GND</text>
<text x="190.4" y="105.9">U2</text>
<text x="202.2" y="106.5">SL1A</text>
<text x="204" y="104.5">D3</text>
<text x="102.1" y="108.8">PB0</text>
<text x="102.1" y="111.4">PB1</text>
<text x="102.1" y="113.9">PB2</text>
<text x="115.6" y="108.8">~{RESET}/PA0</text>
<text x="122.7" y="111.4">PA1</text>
<text x="122.7" y="113.9">PA2</text>
<text x="185.3" y="108.4">MP3-TF-16P</text>
<text x="260.9" y="112.3">+6V</text>
<text x="102.1" y="116.4">PB3</text>
<text x="122.7" y="116.4">PA3</text>
<text x="122.7" y="119">PA4</text>
<text x="215.1" y="116.1">+6V</text>
<text x="225.7" y="119.2">LF50CDT</text>
<text x="228.5" y="116.7">U3</text>
<text x="238" y="116.1">+5V</text>
<text x="267" y="114.8">PWR_FLAG</text>
<text x="122.7" y="121.5">PA5</text>
<text x="122.7" y="124.1">PA6</text>
<text x="225" y="122.8">IN</text>
<text x="230.9" y="122.8">OUT</text>
<text x="254.4" y="124.7">C5</text>
<text x="265.8" y="124.8">BT1</text>
<text x="69.1" y="132">GND</text>
<text x="122.7" y="126.6">PA7</text>
<text x="167.8" y="130.1">LS1</text>
<text x="220.1" y="129.2">C3</text>
<text x="220.1" y="131.6">0.1uf</text>
<text x="230.7" y="126.7" transform="rotate(-90 230.7 126.7)">GND</text>
<text x="243" y="129.2">C4</text>
<text x="243" y="131.6">2.2uf</text>
<text x="254.4" y="127.2">10uF</text>
<text x="264.4" y="131.4">PWR_FLAG</text>
<text x="265.8" y="127.2">6v</text>
<text x="269.2" y="127.2">Battery</text>
<text x="277.1" y="127.2">Pack</text>
<text x="115.2" y="132.8" transform="rotate(-90 115.2 132.8)">GND</text>
<text x="151.5" y="136.8">R6</text>
<text x="165.8" y="132.5">Speaker</text>
<text x="112.3" y="143.4">GND</text>
<text x="151.5" y="139.2">330</text>
<text x="257" y="142.2">GND</text>
<text x="179" y="149.5">R9</text>
<text x="128" y="154.4">SW2</text>
<text x="152.8" y="151.1">D1</text>
<text x="152.8" y="153.5">BLUE</text>
<text x="158.7" y="153.5">LED</text>
<text x="178.2" y="151.9">1.8k</text>
<text x="229.1" y="155.1">SW3</text>
<text x="244.3" y="155.1">SW4</text>
<text x="128" y="156.8">SW_Push</text>
<text x="226.9" y="157.5">SW_Push</text>
<text x="242.2" y="157.5">SW_Push</text>
<text x="147.8" y="165">GND</text>
</g>
<g font-size="1.8" fill="#0000c2">
<text x="219.4" y="23">Silk</text>
<text x="224.1" y="23">Screen</text>
<text x="219.4" y="25">Reversed</text>
<text x="194" y="40.8">R23</text>
<text x="194" y="42.8">100-270k</text>
<text x="194" y="44.9">Depending</text>
<text x="205" y="44.9">on</text>
<text x="208.4" y="44.9">LED response</text>
<text x="107.7" y="51.7">UPDI</text>
<text x="113.4" y="51.7">Programming</text>
<text x="114.8" y="53.7">Port</text>
<text x="139" y="56">Through</text>
<text x="147.6" y="56">Hole</text>
<text x="187" y="65.1">(&gt;=</text>
<text x="192.2" y="65.1">1.6k)</text>
<text x="166.6" y="82.4">MU-45,</text>
<text x="175.1" y="82.4">0-15V</text>
<text x="182.6" y="82.4">DC</text>
<text x="75.6" y="85.2">Surface</text>
<text x="83.9" y="85.2">Mount</text>
<text x="127.8" y="87">Audio</text>
<text x="134.1" y="87">&amp;</text>
<text x="136.8" y="87">Meter</text>
<text x="143.1" y="87">Controller</text>
<text x="168.6" y="84.4">Full</text>
<text x="169.1" y="88.5">238</text>
<text x="170.3" y="86.5">2.5k</text>
<text x="173.4" y="84.4">Deflection</text>
<text x="173.9" y="88.5">ohm</text>
<text x="175.5" y="86.5">@ 3v</text>
<text x="179.1" y="88.5">coil</text>
<text x="169.9" y="92.8">Silk</text>
<text x="169.9" y="94.9">Reversed</text>
<text x="174.5" y="92.8">Screen</text>
<text x="152.7" y="101.2">Optional</text>
<text x="185.5" y="101.7">DF Player</text>
<text x="224.2" y="100.7">TO-252</text>
<text x="225.3" y="98.6">5v,</text>
<text x="229.3" y="98.6">500MA</text>
<text x="232.9" y="100.7">LDO</text>
<text x="83.1" y="104.2">Enable</text>
<text x="85.8" y="106.3">Pins</text>
<text x="90.6" y="104.2">Pullups</text>
<text x="91" y="106.3">6-9</text>
<text x="158.1" y="107.5">PWM</text>
<text x="219.7" y="104.8">TC1262-5.0</text>
<text x="224.3" y="102.7">LF50CDT</text>
<text x="232.6" y="104.8">(6v</text>
<text x="233.5" y="102.7">or</text>
<text x="236.8" y="104.8">Max)</text>
<text x="223.3" y="111.4">@ Max</text>
<text x="223.5" y="109.3">Imax:</text>
<text x="229.8" y="109.3">361ma</text>
<text x="230.9" y="111.4">Volume</text>
<text x="36.5" y="123.3">BCD</text>
<text x="36.5" y="125.4">0</text>
<text x="40.1" y="125.4">:</text>
<text x="41.5" y="123.3">Rotary</text>
<text x="41.8" y="125.4">Cycles</text>
<text x="48.7" y="123.3">Switch</text>
<text x="49.1" y="125.4">through</text>
<text x="57.5" y="125.4">to</text>
<text x="60.6" y="125.4">next</text>
<text x="157.7" y="125.6">Busy</text>
<text x="158.1" y="120.5">TX</text>
<text x="36.5" y="127.4">program</text>
<text x="36.5" y="131.5">1-9:</text>
<text x="42.3" y="131.5">Fixed</text>
<text x="45.5" y="127.4">with</text>
<text x="48.4" y="131.5">program</text>
<text x="50.5" y="127.4">each</text>
<text x="56.2" y="127.4">press</text>
<text x="57.4" y="131.5">number</text>
<text x="123.5" y="137">Enable</text>
<text x="131" y="137">Pullup</text>
<text x="175.4" y="136.2">+</text>
<text x="127.6" y="139">Pin</text>
<text x="131.8" y="139">5</text>
<text x="126.5" y="148.7">Prog/Test</text>
<text x="169" y="144.9">3W Max</text>
<text x="128.2" y="150.7">Switch</text>
<text x="228.8" y="152.5">Vol-</text>
<text x="244" y="152.3">Vol+</text>
<text x="152.6" y="157.1">Program</text>
<text x="154.9" y="159.1">LED</text>
<text x="144.5" y="171.6">Volume</text>
<text x="144.5" y="173.6">Jumper</text>
<text x="152.5" y="171.6">Modification</text>
<text x="152.5" y="173.6">ATTiny1604</text>
<text x="164.2" y="173.6">Pin</text>
<text x="168.4" y="173.6">4</text>
<text x="144.5" y="175.7">to</text>
<text x="147.5" y="175.7">DFP</text>
<text x="152.3" y="175.7">Pin</text>
<text x="156.5" y="175.7">3</text>
</g>
<g font-size="1.8">
<text x="100.3" y="67">UPDI</text>
<text x="130.8" y="107.6">UPDI</text>
</g>
<g font-size="1.4" fill="#008484">
<text x="197.8" y="112.5">VCC</text>
<text x="182.6" y="117.6">BUSY</text>
<text x="196" y="117.6">DAC_R</text>
<text x="182.6" y="122.7">USB+</text>
<text x="182.6" y="125.2">USB-</text>
<text x="196.2" y="120.1">DAC_L</text>
<text x="198.9" y="125.2">TX</text>
<text x="182.6" y="130.3">ADKEY1</text>
<text x="198.7" y="127.7">RX</text>
<text x="182.6" y="132.8">ADKEY2</text>
<text x="182.6" y="137.9">SPK1</text>
<text x="198.1" y="132.8">IO1</text>
<text x="198.1" y="135.4">IO2</text>
<text x="182.6" y="140.4">SPK2</text>
<text x="197.6" y="145.5">GND</text>
</g>
<g font-size="1.4" fill="#840000">
<text x="203.9" y="111.5">1</text>
<text x="178" y="116.6">16</text>
<text x="203.9" y="116.6">4</text>
<text x="203.9" y="119.1">5</text>
<text x="178" y="121.7">14</text>
<text x="178" y="124.2">15</text>
<text x="203.9" y="124.2">3</text>
<text x="178" y="129.3">12</text>
<text x="178" y="131.8">13</text>
<text x="203.9" y="126.7">2</text>
<text x="203.9" y="131.8">9</text>
<text x="178.5" y="136.9">6</text>
<text x="203.4" y="134.4">11</text>
<text x="178.5" y="139.4">8</text>
<text x="203.4" y="144.5">10</text>
<text x="203.9" y="144.5">7</text>
</g>
</svg>
